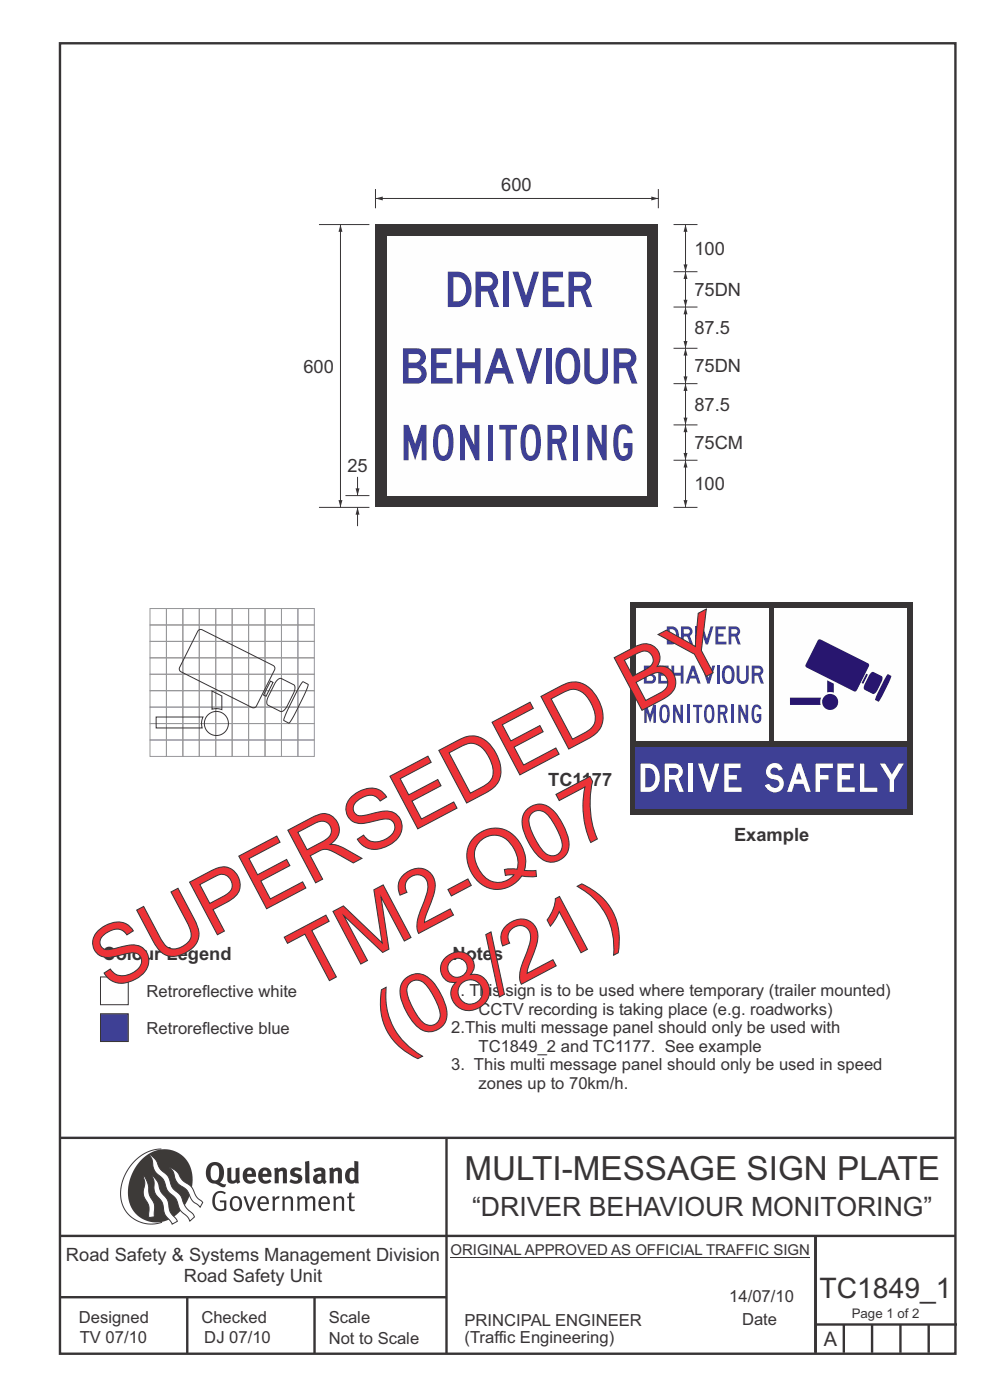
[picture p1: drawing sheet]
<svg xmlns="http://www.w3.org/2000/svg" width="210mm" height="297mm" viewBox="0 0 210 297" stroke-linecap="round" stroke-linejoin="round" font-family="sans-serif">
<g fill="none" stroke="#373435" stroke-width=".51">
<path d="M12.7 9.2h190v278h-190zM12.7 241.4h190M94.7 241.4v45.8M12.7 275.2h82M12.7 262.2h190.1M39.7 275.2v12M66.7 275.2v12M173 262.1v24.9M173 281h30M179 281v6M185 281v6M191 281v6"/>
<path d="M197 281v6"/>
</g>
<path d="M95.5 266.7h76.3" fill="none" stroke="#373435" stroke-width=".21"/>
<path d="M21.3 207.3h5.9v5.8h-5.9z" fill-rule="evenodd" fill="#fefefe" stroke="#373435" stroke-width=".21"/>
<path d="M21.3 215.1h5.9v5.9h-5.9z" fill-rule="evenodd" fill="#3e4095" stroke="#373435" stroke-width=".21"/>
<path d="M34.2 243.8a9.5 9.5 0 0 0-8.6 10.4 6.5 6.5 0 0 0 8.8 5.1" fill="none" stroke="#3d3a38" stroke-width=".21"/>
<path d="M30.1 245.9a6.1 6.1 0 0 1 7.3-1.6 6.1 6.1 0 0 1 3.4 6.7 8.8 8.8 0 0 1-7.1 8.3 6.1 6.1 0 0 1-6.5-7.5 10.5 10.5 0 0 1 2.9-5.9z" fill-rule="evenodd" fill="#3d3a38"/>
<g fill="#fefefe" stroke="#3d3a38" stroke-width=".21">
<path d="M30.4 249.4l.3 .3 .6 1.2 .4 2.5 1 2 .1 2.7-1.2 .2v-2.5l-1-1.8-.2-.7 .3-2.4z" fill-rule="evenodd"/>
<path d="M36 247.7l.5 .2 .9 .6 1.3 1.8 2 1.5 1 2.1 1.3 1.2-.5 1-1.7-1.4-1.2-2.3-1.9-1.4-.6-.9-.4-1.5z" fill-rule="evenodd"/>
<path d="M31.7 244.9l.3 .2 .9 .8 1.1 2 1.6 1.6 1 2.4 1.6 1.6 1.2 2.6 1.6 1.6 .2 .5-.9 .9-.5-.9-1.6-1.5-1-2.5-1.7-1.6-.9-2.4-1.7-1.7-.4-1-.3-1.5z" fill-rule="evenodd"/>
<path d="M32.2 249.4l.5 .4 .7 .9 .7 2.1 1.5 1.9 .5 2.4 1.5 1.8v.2l-1.1 .6-1.6-2.1-.5-2.6-1.5-1.9-.2-.9v-1.7z" fill-rule="evenodd"/>
</g>
<g fill="#373435">
<path d="M45.6 253.1l.5-.3 .7-.2 .6 .1 .5 .4-.2 .3-.9-.4-.8 .3-.3 .6-.1 1.1 .1 .7 .3 .5 .5 .3h.6l.4-.1v-1.3h-.8l-.1-.4h1.4v1.9l-.7 .3h-.8l-.6-.2-.5-.5-.3-.7-.1-1 .2-.8z" fill-rule="evenodd"/>
<path d="M49.5 254.3l.7-.1 .5 .4 .1 1.3-.2 .4-.3 .2h-.5l-.4-.4-.1-1zM49.2 254.1l-.5 1.1 .3 1.1 .7 .6 1-.1 .4-.4 .2-.6v-.7l-.2-.7-.3-.4-.5-.2h-.6z" fill-rule="evenodd"/>
<path d="M51.6 253.9l.5-.1 .9 2.6 .8-2.6h.5l-1.1 3.1h-.5z" fill-rule="evenodd"/>
<path d="M55.4 254.3l.4-.2 .4 .1 .3 .3v.6h-1.3zM55.1 254.1l-.5 .9v.8l.3 .6 .4 .4 .5 .1 1.1-.3h.1l-.2-.4-.6 .3-.7-.1-.2-.3-.1-.5v-.2h1.8l-.2-1.2-.8-.4h-.5z" fill-rule="evenodd"/>
<path d="M57.7 253.9l.5-.1 .1 .4 .5-.4h.5l-.2 .5h-.4l-.3 .4-.1 2.2h-.5z" fill-rule="evenodd"/>
<path d="M59.8 253.9l.5-.1a.24 .24 0 0 0 .1 .4 .24 .24 0 0 0 .3-.3l.8-.1 .6 .4 .1 2.7h-.5v-2.4l-.2-.2-.3-.1-.8 .4v2.3h-.5z" fill-rule="evenodd"/>
<path d="M63 253.9l.5-.1a.24 .24 0 0 0 .1 .3 .24 .24 0 0 0 .3-.2l.6-.1 .5 .2a.23 .23 0 0 0 .2 .2 .23 .23 0 0 0 .2-.2l.8-.2 .6 .4 .1 2.7h-.5v-2.4l-.1-.2-.3-.1-.8 .4v2.3h-.5v-2.4l-.1-.2-.3-.1-.8 .4v2.3h-.4z" fill-rule="evenodd"/>
<path d="M68.4 254.3l.4-.2 .4 .2 .3 .8h-1.4zM68 254.1l-.4 .9v.8l.2 .6 .4 .4 .5 .1 1-.2 .2-.1-.2-.4-.6 .3-.7-.1-.3-.4v-.6h1.9l-.2-1.1-.4-.4-.5-.1h-.5z" fill-rule="evenodd"/>
<path d="M70.7 253.9l.4-.1a.24 .24 0 0 0 .2 .4 .24 .24 0 0 0 .3-.3l.8-.1 .5 .4 .1 2.7h-.5v-2.4l-.1-.2-.3-.1-.9 .4v2.3h-.4z" fill-rule="evenodd"/>
<path d="M74.1 253.1l.5-.1-.1 .8h.8l-.2 .4h-.6v2.2l.2 .2 .5-.1 .1 .3-.3 .1h-.6l-.3-.4-.1-2.3h-.4v-.4h.4z" fill-rule="evenodd"/>
<path d="M45 247.4l.4-.2h.4l.6 .6v1.8l-.2 .5-.3 .3-.7-.1-.4-.5-.1-1.5zM44.3 247l-.4 .6-.2 .9v1l.4 .8 .6 .6 1.1 .2 1.5 .8 .5-.1 .2-.6h-.6l-.8-.4 .7-.9 .2-1.5a1.91 1.91 0 0 0-1.1-1.7 1.91 1.91 0 0 0-2.1 .3z" fill-rule="evenodd"/>
<path d="M48.2 247.8l.9-.1v2.4l.1 .3 .3 .1 .5-.3v-2.4l.8-.1v2.6l.2 .5-.7 .3a.39 .39 0 0 0-.7 0l-.8-.1-.5-.4z" fill-rule="evenodd"/>
<path d="M52.6 248.4l.3-.1 .3 .1 .2 .6h-1zM51.9 248.1l-.3 .4-.1 .8 .1 .7 .3 .7 .5 .3 .6 .1 .7-.1 .6-.3-.4-.5-.4 .2-.5 .1-.4-.2-.2-.4v-.2h1.9l-.1-1.1-.3-.6-1-.3-.5 .1z" fill-rule="evenodd"/>
<path d="M55.9 248.4l.3-.1 .3 .1 .2 .6h-1zM55.2 248.1l-.3 .5-.1 .8 .1 .7 .3 .6 .5 .3 .6 .1 .7-.1 .6-.3-.4-.5-.5 .2h-.6l-.4-.5v-.2h1.9l-.1-1-.3-.7-.5-.2-.5-.1-.5 .1z" fill-rule="evenodd"/>
<path d="M58.1 247.9l.8-.2 .1 .4 1-.4 .7 .3 .2 .5v2.5h-.9v-2.2l-.2-.4-.7 .3v2.3h-.8z" fill-rule="evenodd"/>
<path d="M61.8 248l.9-.3 1.3 .3-.3 .5-.8-.2-.4 .3 .1 .2 1 .4 .4 .4 .1 .8-.5 .5-1 .2-1.2-.3 .3-.7 1.1 .4 .2-.1 .2-.2-.1-.4-1-.2-.4-.3-.2-.7z" fill-rule="evenodd"/>
<path d="M67.4 249.7l.8-.1-.1 .7-.3 .2h-.3l-.2-.4zM66.5 248.1l.3 .7 .8-.4 .5 .2a.35 .35 0 0 1 0 .4 .35 .35 0 0 1-.5 0l-1 .4-.2 1 .2 .4 .3 .2 1.1 .1a.49 .49 0 0 1 .9 .1l.4-.5-.3-.4v-1.8l-.2-.5-.4-.3h-.6z" fill-rule="evenodd"/>
<path d="M69.8 247.9l.8-.2 .1 .4 1-.4 .7 .3 .1 .5v2.5h-.8v-2.3l-.3-.3-.6 .3v2.3h-.9z" fill-rule="evenodd"/>
<path d="M74.4 248.5l.4-.1 .4 .2v1.6l-.4 .2-.4-.1-.2-.3v-1zM75.2 246.3v1.3a.19 .19 0 0 1-.1 .3 .19 .19 0 0 1-.3-.2l-.8 .1-.5 .6-.3 .9 .1 1 .3 .5 .6 .3h.6l.5-.3 .1 .2h.7l-.1-4.6z" fill-rule="evenodd"/>
<path d="M64.7 246.5l.9-.2 .1 4.7h-.8l-.1-.3z" fill-rule="evenodd"/>
</g>
<path d="M145.4 90.1v7.5" fill="none" stroke="#373435" stroke-width=".21"/>
<g fill="#373435">
<path d="M145 96.1h.8l-.4 1.5z"/>
<path d="M145.4 90.1l.4 1.6h-.8z"/>
</g>
<path d="M145.4 57.6v7.5" fill="none" stroke="#373435" stroke-width=".21"/>
<g fill="#373435">
<path d="M145 63.6h.8l-.4 1.5z"/>
<path d="M145.4 57.6l.4 1.6h-.8z"/>
</g>
<path d="M145.4 81.4v8.7" fill="none" stroke="#373435" stroke-width=".21"/>
<g fill="#373435">
<path d="M145 88.6h.8l-.4 1.5z"/>
<path d="M145.4 81.4l.4 1.5h-.8z"/>
</g>
<path d="M145.4 97.6v10" fill="none" stroke="#373435" stroke-width=".21"/>
<g fill="#373435">
<path d="M145 106.1h.8l-.4 1.5z"/>
<path d="M145.4 97.6l.4 1.6h-.8z"/>
</g>
<path d="M79.6 42.1h60.1" fill="none" stroke="#373435" stroke-width=".21"/>
<g fill="#373435">
<path d="M138.2 41.7l1.5 .4-1.5 .4z"/>
<path d="M79.6 42.1l1.6-.4v.8z"/>
<path d="M79.6 47.6h60v60h-60z" fill-rule="evenodd"/>
</g>
<path d="M82.1 50.1h55v55h-55z" fill-rule="evenodd" fill="#fefefe"/>
<g fill="#3e4095">
<path d="M85.6 90.1h1.1l1.4 4.1 1.2-4.1h1.2v7.5h-1.1v-4.2l-1.3 4.2-1.4-4.2v4.2h-1.1z"/>
<path d="M97.6 90.1h1l2 4.4v-4.4h1.1v7.5h-.9l-2.2-4.9v4.9h-1z"/>
<path d="M103.6 90.1h1.1v7.5h-1.1z"/>
<path d="M105.9 90.1h3.8v1h-1.4v6.5h-1.1v-6.5h-1.3z"/>
<path d="M121.6 90.1h1.1v7.5h-1.1z"/>
<path d="M124.6 90.1h1l2 4.4v-4.4h1.1v7.5h-.8l-2.3-4.9v4.9h-1z"/>
<path d="M131 90.5a1.94 1.94 0 0 1 2-.3 1.94 1.94 0 0 1 1.2 1.7h-1.1a.85 .85 0 0 0-.7-.8 .85 .85 0 0 0-1 .6 7.7 7.7 0 0 0 .2 4.8 .91 .91 0 0 0 1 .2 .91 .91 0 0 0 .6-.8v-.8h-.9v-1.1h1.9v1.5a1.95 1.95 0 0 1-1.7 2.3 1.95 1.95 0 0 1-2.2-1.8 8.6 8.6 0 0 1 .4-5.1z"/>
<path d="M92.7 90.5a7 7 0 0 0 0 6.7 1.88 1.88 0 0 0 3.2-.9 7.7 7.7 0 0 0-.4-5.6 1.85 1.85 0 0 0-2.8-.2zM93.4 91.4a.82 .82 0 0 1 .9-.3 .82 .82 0 0 1 .6 .6l.3 2.2a3.4 3.4 0 0 1-.8 2.7 1 1 0 0 1-1.3-1 8 8 0 0 1 .3-4.2z"/>
<path d="M111.3 90.5a7 7 0 0 0 0 6.7 1.88 1.88 0 0 0 3.1-.9 7.7 7.7 0 0 0-.3-5.6 1.85 1.85 0 0 0-2.8-.2zM112 91.4a.82 .82 0 0 1 .8-.3 .82 .82 0 0 1 .6 .6l.3 2.2a3.4 3.4 0 0 1-.8 2.7 1 1 0 0 1-1.3-1 8 8 0 0 1 .4-4.2z"/>
<path d="M116.1 90.1v7.5h1.1v-3.4h.9l1 3.4h1.1l-1-3.6a2.08 2.08 0 0 0 1-2.1 2.08 2.08 0 0 0-1.6-1.8zM117.2 91.2h1.3a.98 .98 0 0 1 .5 1.6l-.3 .2-1.5 .1z"/>
</g>
<path d="M79.6 40.1v4.1M139.6 40.1v4.1M142.9 97.6h5.1M142.9 107.6h5.1" fill="none" stroke="#373435" stroke-width=".21"/>
<g fill="#3e4095">
<path d="M106.7 57.6h1.2v7.5h-1.2z"/>
<path d="M108.7 57.6h1.2l1.7 5.1 1.6-5.1h1.1l-2.2 7.5h-1z"/>
<path d="M115.1 57.6h4.3v1.2h-3.1v1.9h2.2v1.2h-2.2v2.1h3.4v1.1h-4.6z"/>
<path d="M95 57.6v7.5a4.8 4.8 0 0 0 3.5-.4 4.5 4.5 0 0 0 0-6.7 5.2 5.2 0 0 0-3.5-.4zM96.2 58.8a2.15 2.15 0 0 1 2.7 2.3 2.29 2.29 0 0 1-2.7 2.8z"/>
<path d="M102 58.8h1.6a.92 .92 0 0 1 .9 .9 .92 .92 0 0 1-.9 .9h-1.6zM100.9 57.6v7.5h1.1v-3.2h1.5l1.2 3.2h1.2l-1.3-3.5a2.1 2.1 0 0 0 1-2.3 2.1 2.1 0 0 0-1.9-1.7z"/>
<path d="M121.7 58.8h1.6a.92 .92 0 0 1 1 .9 .92 .92 0 0 1-.9 .9h-1.7zM120.6 57.6v7.5h1.1v-3.2h1.5l1.2 3.2h1.2l-1.3-3.5a2.1 2.1 0 0 0 1.1-2.3 2.1 2.1 0 0 0-2-1.7z"/>
</g>
<path d="M142.9 57.6h5.1M142.9 47.6h5.1M145.4 47.6v10M142.9 81.4h5.1" fill="none" stroke="#373435" stroke-width=".21"/>
<g fill="#373435">
<path d="M145 56.1h.8l-.4 1.5z"/>
<path d="M145.4 47.6l.4 1.6h-.8z"/>
</g>
<path d="M75.8 101.2v3.9" fill="none" stroke="#373435" stroke-width=".21"/>
<path d="M75.4 103.6h.9l-.5 1.5z" fill="#373435"/>
<path d="M75.8 107.6v4" fill="none" stroke="#373435" stroke-width=".21"/>
<path d="M75.8 107.6l.5 1.6h-.9z" fill="#373435"/>
<path d="M67.7 47.6h10.7M72.2 47.6v60M67.7 107.6h10.7M73.3 105.1h5.1" fill="none" stroke="#373435" stroke-width=".21"/>
<g fill="#373435">
<path d="M71.8 106.1h.8l-.4 1.5z"/>
<path d="M72.2 47.6l.4 1.6h-.8z"/>
</g>
<path d="M142.9 90.1h5.1" fill="none" stroke="#373435" stroke-width=".21"/>
<g fill="#3e4095">
<path d="M91.4 73.9h4.3v1.2h-3.1v1.8h2.2v1.2h-2.2v2.1h3.4v1.2h-4.6z"/>
<path d="M96.9 73.9h1.1v3h2.8v-3h1.1v7.5h-1.1v-3.3h-2.8v3.3h-1.1z"/>
<path d="M109.4 73.9h1.2l1.7 5.1 1.5-5.1h1.2l-2.3 7.5h-.9z"/>
<path d="M115.8 73.9h1.2v7.5h-1.2z"/>
<path d="M123.9 73.9h1.2v5.2a1.36 1.36 0 0 0 1.3 1.2 1.36 1.36 0 0 0 1.4-1.2v-5.2h1.2v5.1a2.52 2.52 0 0 1-2.5 2.5 2.52 2.52 0 0 1-2.6-2.4z"/>
<path d="M85.5 73.9v7.5h3a2.04 2.04 0 0 0 2-1.6 2.04 2.04 0 0 0-1.2-2.3 1.89 1.89 0 0 0 1-2.1 1.89 1.89 0 0 0-1.8-1.5zM86.7 75.1h1.8a.77 .77 0 0 1 .7 .6 .77 .77 0 0 1-.3 .8l-.5 .4h-1.7zM86.7 78.1h1.5a1.07 1.07 0 0 1 1.2 .8 1.07 1.07 0 0 1-.7 1.3h-2z"/>
<path d="M105.3 73.9h1.1l2.6 7.5h-1.2l-.7-2.1h-2.4l-.7 2.1h-1.3zM105.8 75.9l-.7 2.2h1.5z"/>
<path d="M118.8 74.3a6.1 6.1 0 0 0-.7 5.5 2.5 2.5 0 0 0 2.9 1.7 2.5 2.5 0 0 0 2-2.6 5 5 0 0 0-1.2-4.8 2.48 2.48 0 0 0-3 .2zM119.6 75.3a1.27 1.27 0 0 1 1.3-.3 1.27 1.27 0 0 1 .8 1.1 5.1 5.1 0 0 1-.4 3.9 1.28 1.28 0 0 1-1.3 .3 1.28 1.28 0 0 1-.8-1.2 4.8 4.8 0 0 1 .4-3.8z"/>
<path d="M131.3 75.1h1.6a.92 .92 0 0 1 1 .9 .92 .92 0 0 1-.9 .9h-1.7zM130.2 73.9v7.5h1.1v-3.3h1.5l1.2 3.3h1.2l-1.3-3.5a2.1 2.1 0 0 0 1-2.4 2.1 2.1 0 0 0-1.9-1.6z"/>
</g>
<path d="M142.9 65.1h5.1M145.4 65.1v8.8" fill="none" stroke="#373435" stroke-width=".21"/>
<g fill="#373435">
<path d="M145 72.3h.8l-.4 1.6z"/>
<path d="M145.4 65.1l.4 1.6h-.8z"/>
</g>
<path d="M142.9 73.9h5.1M145.4 73.9v7.5" fill="none" stroke="#373435" stroke-width=".21"/>
<g fill="#373435">
<path d="M145 79.8h.8l-.4 1.6z"/>
<path d="M145.4 73.9l.4 1.5h-.8z"/>
<path d="M133.6 127.8h60v45h-60z" fill-rule="evenodd"/>
<path d="M163 127.8h1.3v30h-1.3z" fill-rule="evenodd"/>
</g>
<g fill="#fefefe">
<path d="M164.3 129.1h28.1v28.1h-28.1z" fill-rule="evenodd"/>
<path d="M134.9 129h28.1v28.2h-28.1z" fill-rule="evenodd"/>
</g>
<g fill="#3e4095">
<path d="M136.6 149.5h.6l.7 2.1 .7-2.1h.5v3.9h-.5v-2.2l-.7 2.2-.7-2.2v2.2h-.6z"/>
<path d="M142.8 149.5h.5l1 2.2v-2.2h.6v3.9h-.5l-1.1-2.6v2.6h-.5z"/>
<path d="M145.9 149.5h.5v3.9h-.5z"/>
<path d="M147 149.5h2v.5h-.7v3.4h-.6v-3.4h-.7z"/>
<path d="M155.1 149.5h.5v3.9h-.5z"/>
<path d="M156.6 149.5h.5l1 2.2v-2.2h.6v3.9h-.4l-1.2-2.6v2.6h-.5z"/>
<path d="M159.9 149.6a1 1 0 0 1 1.6 .8h-.5l-.1-.2a.44 .44 0 0 0-.6-.1l-.3 .7v.8a1.03 1.03 0 0 0 .5 1.3l.3-.1 .2-.3v-.5h-.5v-.5h1v.7a1.04 1.04 0 0 1-1.1 1.2 1.04 1.04 0 0 1-.9-1.2 3.2 3.2 0 0 1 .4-2.6z"/>
<path d="M147.5 132.9h.6v3.8h-.6z"/>
<path d="M148.5 132.9h.6l.8 2.6 .8-2.6h.6l-1.1 3.8h-.5z"/>
<path d="M151.8 132.9h2.2v.6h-1.6v.9h1.1v.6h-1.1v1.1h1.7v.6h-2.3z"/>
<path d="M139.6 141.2h2.2v.6h-1.6v1h1.1v.6h-1.1v1h1.8v.6h-2.4z"/>
<path d="M142.4 141.2h.6v1.5h1.4v-1.5h.6v3.8h-.6v-1.6h-1.4v1.6h-.6z"/>
<path d="M148.8 141.2h.6l.9 2.6 .8-2.6h.6l-1.2 3.8h-.5z"/>
<path d="M152.1 141.2h.6v3.8h-.6z"/>
<path d="M156.3 141.2h.6v2.7a.69 .69 0 0 0 .6 .6 .69 .69 0 0 0 .7-.6v-2.7h.6v2.6a1.29 1.29 0 0 1-1.2 1.3 1.29 1.29 0 0 1-1.3-1.2z"/>
<path d="M140.3 149.7a3.4 3.4 0 0 0 0 3.5 .98 .98 0 0 0 1.6-.7 3.1 3.1 0 0 0-.4-2.9 1 1 0 0 0-1.2 .1zM140.8 150h.2a.8 .8 0 0 1 .5 .9v.5a1.29 1.29 0 0 1-.5 1.5 1.65 1.65 0 0 1-.6-2z"/>
<path d="M149.8 149.7a3.4 3.4 0 0 0 0 3.5 .98 .98 0 0 0 1.6-.7 3.1 3.1 0 0 0-.4-2.9 1 1 0 0 0-1.2 .1zM150.2 150h.2a.8 .8 0 0 1 .6 .9v.5a1.29 1.29 0 0 1-.6 1.5 1.65 1.65 0 0 1-.5-2z"/>
<path d="M152.3 149.5v3.9h.5v-1.8h.5l.5 1.8h.6l-.6-1.9a1.07 1.07 0 0 0 .6-1.1 1.07 1.07 0 0 0-.9-.9zM152.8 150.1h.9l.1 .4-.2 .5h-.8z"/>
<path d="M141.4 132.9v3.8a2.02 2.02 0 0 0 2.2-.6 2.18 2.18 0 0 0-.7-3.2zM142.1 133.5a1.33 1.33 0 0 1 1.3 .7 1.33 1.33 0 0 1-.2 1.4 1.01 1.01 0 0 1-1.1 .5z"/>
<path d="M145 133.5h.8a.47 .47 0 0 1 .5 .4 .47 .47 0 0 1-.4 .5h-.9zM144.4 132.9v3.8h.6v-1.7h.8l.6 1.7h.6l-.7-1.8a1.08 1.08 0 0 0 .6-1.2 1.08 1.08 0 0 0-1-.8z"/>
<path d="M155.1 133.5h.8a.47 .47 0 0 1 .5 .4 .47 .47 0 0 1-.4 .5h-.9zM154.5 132.9v3.8h.6v-1.7h.8l.6 1.7h.6l-.7-1.8a1.08 1.08 0 0 0 .6-1.2 1.08 1.08 0 0 0-1-.8z"/>
<path d="M136.6 141.2v3.8h1.5a1.05 1.05 0 0 0 1-.8 1.05 1.05 0 0 0-.6-1.2 .97 .97 0 0 0 .5-1 .97 .97 0 0 0-.9-.8zM137.2 141.8h.9a.47 .47 0 0 1 .4 .6 .47 .47 0 0 1-.6 .3h-.7zM137.2 143.4h.8a.55 .55 0 0 1 .6 .4 .55 .55 0 0 1-.4 .6h-1z"/>
<path d="M146.7 141.2h.6l1.3 3.8h-.6l-.4-1h-1.2l-.3 1h-.7zM147 142.2l-.4 1.2h.8z"/>
<path d="M153.7 141.3a2.66 2.66 0 0 0 .2 3.7 1.35 1.35 0 0 0 1.9-1.5 1.89 1.89 0 0 0-1.3-2.4zM154.1 141.9a.71 .71 0 0 1 .8 0 .71 .71 0 0 1 .3 .7v.5a.94 .94 0 0 1-1 1.3 2.24 2.24 0 0 1-.1-2.5z"/>
<path d="M160 141.8h.9a.47 .47 0 0 1 .4 .5 .47 .47 0 0 1-.4 .4h-.9zM159.5 141.2v3.8h.5v-1.6h.8l.6 1.6h.6l-.7-1.8a1.08 1.08 0 0 0 .6-1.2 1.08 1.08 0 0 0-1-.8z"/>
</g>
<g fill="#28166f">
<path d="M175.5 144.3l1.4 .7v2l-.8-.2-.6 .1z" fill-rule="evenodd"/>
<path d="M167.6 148h6.6l-.2 .7 .1 .8h-6.5z" fill-rule="evenodd"/>
<path d="M173.5 135.8l.6-.1 10.2 5.1v.5l-2.7 5.3-.5 .1-10.2-5.2v-.5z" fill-rule="evenodd"/>
<path d="M184.7 142.8l.6-.3 1.8 1 .1 .2-.1 .8-1 2-.4 .5-.4 .2-1.9-.9-.2-.3 .2-.8z" fill-rule="evenodd"/>
<path d="M188.3 143l.8 .4-.1 .3-1.8 3.8-.9 1.4-.7-.4 .1-.3 1.7-3.6z" fill-rule="evenodd"/>
<path d="M183.7 142.9l.4 .2-1 2-.3-.2z" fill-rule="evenodd"/>
<circle cx="176.1" cy="148.9" r="1.7"/>
</g>
<path d="M134.9 158.4h57.5v13.2h-57.5z" fill-rule="evenodd" fill="#3e4095"/>
<g fill="#fefefe">
<path d="M146.1 162h.9v6h-.9z"/>
<path d="M148.1 162h1l1.3 4.1 1.3-4.1h.9l-1.8 6h-.8z"/>
<path d="M153.6 162h3.5v1h-2.5v1.4h1.7v1h-1.7v1.7h2.7v.9h-3.7z"/>
<path d="M163.1 162.4a1.78 1.78 0 0 1 3 .8l-.9 .3a.84 .84 0 0 0-1.3-.6 .84 .84 0 0 0-.1 1.4 2.04 2.04 0 0 1 2.3 2.6 2.11 2.11 0 0 1-2 1.2 2.11 2.11 0 0 1-1.9-1.5l.9-.3a1.09 1.09 0 0 0 1.2 .9 1.09 1.09 0 0 0 1-1.2l-.3-.4-.4-.2a1.77 1.77 0 0 1-2-2.4z"/>
<path d="M173 162h3.7v.9h-2.7v1.5h1.7v1h-1.7v2.6h-1z"/>
<path d="M177.6 162h3.5v1h-2.5v1.4h1.7v1h-1.7v1.7h2.7v.9h-3.7z"/>
<path d="M182.4 162h.9v5.1h2.8v.9h-3.7z"/>
<path d="M186.6 162h1.2l1.4 2.3 1.4-2.3h1.1l-2 3.4v2.6h-1v-2.6z"/>
<path d="M135.9 162v6a3.9 3.9 0 0 0 2.8-.4 3.5 3.5 0 0 0-.3-5.5zM136.9 162.9a1.92 1.92 0 0 1 2.1 2.5 1.68 1.68 0 0 1-2.1 1.6z"/>
<path d="M141.9 162.9h1.3a.74 .74 0 0 1 .7 .7 .74 .74 0 0 1-.7 .8h-1.3zM141 162v6h.9v-2.6h1.2l.9 2.6h1l-1-2.8a1.68 1.68 0 0 0 .8-1.9 1.68 1.68 0 0 0-1.6-1.3z"/>
<path d="M169 162h.9l2.1 6h-1l-.6-1.7h-1.9l-.5 1.7h-1zM169.4 163.6l-.6 1.8h1.3z"/>
</g>
<g fill="none" stroke="#96989a" stroke-width=".21">
<path d="M31.8 129.1h3.5v3.5h-3.5zM31.8 132.6h3.5v3.5h-3.5zM31.8 136.1h3.5v3.5h-3.5zM31.8 139.6h3.5v3.4h-3.5zM35.3 129.1h3.5v3.5h-3.5zM35.3 132.6h3.5v3.5h-3.5zM35.3 136.1h3.5v3.5h-3.5zM35.3 139.6h3.5v3.4h-3.5zM38.8 129.1h3.5v3.5h-3.5zM38.8 132.6h3.5v3.5h-3.5zM38.8 136.1h3.5v3.5h-3.5zM38.8 139.6h3.5v3.4h-3.5z"/>
<path d="M42.3 129.1h3.5v3.5h-3.5zM42.3 132.6h3.5v3.5h-3.5zM42.3 136.1h3.5v3.5h-3.5zM42.3 139.6h3.5v3.4h-3.5zM45.8 129.1h3.4v3.5h-3.4zM45.8 132.6h3.4v3.5h-3.4zM45.8 136.1h3.4v3.5h-3.4zM45.8 139.6h3.4v3.4h-3.4zM49.2 129.1h3.5v3.5h-3.5zM49.2 132.6h3.5v3.5h-3.5zM49.2 136.1h3.5v3.5h-3.5zM49.2 139.6h3.5v3.4h-3.5z"/>
<path d="M52.7 129.1h3.5v3.5h-3.5zM52.7 132.6h3.5v3.5h-3.5zM52.7 136.1h3.5v3.5h-3.5zM52.7 139.6h3.5v3.4h-3.5zM56.2 129.1h3.5v3.5h-3.5zM56.2 132.6h3.5v3.5h-3.5zM56.2 136.1h3.5v3.5h-3.5zM56.2 139.6h3.5v3.4h-3.5zM59.7 129.1h3.5v3.5h-3.5zM59.7 132.6h3.5v3.5h-3.5zM59.7 136.1h3.5v3.5h-3.5zM59.7 139.6h3.5v3.4h-3.5z"/>
<path d="M63.2 129.1h3.5v3.5h-3.5zM63.2 132.6h3.5v3.5h-3.5zM63.2 136.1h3.5v3.5h-3.5zM63.2 139.6h3.5v3.4h-3.5zM31.8 143h3.5v3.5h-3.5zM31.8 146.5h3.5v3.5h-3.5zM31.8 150h3.5v3.5h-3.5zM31.8 153.5h3.5v3.5h-3.5zM31.8 157h3.5v3.5h-3.5zM35.3 143h3.5v3.5h-3.5zM35.3 146.5h3.5v3.5h-3.5zM35.3 150h3.5v3.5h-3.5z"/>
<path d="M35.3 153.5h3.5v3.5h-3.5zM35.3 157h3.5v3.5h-3.5zM38.8 143h3.5v3.5h-3.5zM38.8 146.5h3.5v3.5h-3.5zM38.8 150h3.5v3.5h-3.5zM38.8 153.5h3.5v3.5h-3.5zM38.8 157h3.5v3.5h-3.5zM42.3 143h3.5v3.5h-3.5zM42.3 146.5h3.5v3.5h-3.5zM42.3 150h3.5v3.5h-3.5zM42.3 153.5h3.5v3.5h-3.5zM42.3 157h3.5v3.5h-3.5z"/>
<path d="M45.8 143h3.4v3.5h-3.4zM45.8 146.5h3.4v3.5h-3.4zM45.8 150h3.4v3.5h-3.4zM45.8 153.5h3.4v3.5h-3.4zM45.8 157h3.4v3.5h-3.4zM49.2 143h3.5v3.5h-3.5zM49.2 146.5h3.5v3.5h-3.5zM49.2 150h3.5v3.5h-3.5zM49.2 153.5h3.5v3.5h-3.5zM49.2 157h3.5v3.5h-3.5zM52.7 143h3.5v3.5h-3.5zM52.7 146.5h3.5v3.5h-3.5z"/>
<path d="M52.7 150h3.5v3.5h-3.5zM52.7 153.5h3.5v3.5h-3.5zM52.7 157h3.5v3.5h-3.5zM56.2 143h3.5v3.5h-3.5zM56.2 146.5h3.5v3.5h-3.5zM56.2 150h3.5v3.5h-3.5zM56.2 153.5h3.5v3.5h-3.5zM56.2 157h3.5v3.5h-3.5zM59.7 143h3.5v3.5h-3.5zM59.7 146.5h3.5v3.5h-3.5zM59.7 150h3.5v3.5h-3.5zM59.7 153.5h3.5v3.5h-3.5z"/>
<path d="M59.7 157h3.5v3.5h-3.5zM63.2 143h3.5v3.5h-3.5zM63.2 146.5h3.5v3.5h-3.5zM63.2 150h3.5v3.5h-3.5zM63.2 153.5h3.5v3.5h-3.5zM63.2 157h3.5v3.5h-3.5z"/>
</g>
<g fill="none" stroke="#373435" stroke-width=".21">
<path d="M42.1 133.7l.3-.1h.5l15.2 7.7 .2 .4v.4l-4.1 7.9-.3 .2-.4-.1-15.3-7.8-.2-.3 .1-.4zM33.1 152.1h10l-.3 1.1 .1 1.2h-9.8zM45 146.6l2.1 1.1v2.8l-1.1-.2-1 .2zM57.4 144.5l.5 .3-1.5 2.9-.5-.3zM58.8 144.3l.5-.3 .3-.1 2.7 1.4 .3 .4-.2 1.2-1.5 3-.6 .7-.6 .4-2.8-1.4-.3-.4 .3-1.4 1.4-2.9zM64.2 144.7l1.2 .5-.1 .5-2.7 5.7-1.3 2-1.1-.6 .1-.4 2.5-5.5z"/>
<circle cx="45.9" cy="153.5" r="2.55"/>
</g>
<g font-size="17.6" fill="#ed3237">
<text x="23.3" y="210.4" transform="rotate(-28 23.3 210.4)">SUPERSEDED BY</text>
<text x="65.8" y="210.2" transform="rotate(-28 65.8 210.2)">TM2-Q07</text>
<text x="83.3" y="223.2" transform="rotate(-28 83.3 223.2)">(08/21)</text>
</g>
<text font-size="7.1" fill="#373435" x="98.5" y="250.2">MULTI-MESSAGE SIGN PLATE</text>
<text font-size="6" fill="#373435" x="173.8" y="275.4">TC1849_1</text>
<text font-size="5.6" fill="#373435" x="100.1" y="258">“DRIVER BEHAVIOUR MONITORING”</text>
<text font-size="4.2" fill="#373435" x="174.7" y="285.6">A</text>
<g font-size="3.9" fill="#373435">
<text x="106.3" y="40.6">600</text>
<text x="147.3" y="54">100</text>
<text x="147.3" y="62.8">75DN</text>
<text x="147.3" y="70.9">87.5</text>
<text x="64.4" y="79">600</text>
<text x="147.3" y="79">75DN</text>
<text x="147.3" y="87.1">87.5</text>
<text x="147.3" y="95.3">75CM</text>
<text x="73.7" y="100.2">25</text>
<text x="147.3" y="104">100</text>
<text x="116.3" y="166.7">TC1177</text>
<text x="155.7" y="178.4">Example</text>
<text x="21.7" y="203.6">Colour Legend</text>
<text x="96" y="203.6">Notes</text>
<text x="14" y="267.6">Road Safety &amp; Systems Management Division</text>
<text x="39" y="271.9">Road Safety Unit</text>
</g>
<g font-size="3.5" fill="#373435">
<text x="31.1" y="211.5">Retroreflective white</text>
<text x="95.7" y="211.3">1. This sign is to be used where temporary (trailer mounted)</text>
<text x="101.5" y="215.2">CCTV recording is taking place (e.g. roadworks)</text>
<text x="31.1" y="219.3">Retroreflective blue</text>
<text x="95.7" y="219.2">2.This multi message panel should only be used with</text>
<text x="95.7" y="227.1">3. This multi message panel should only be used in speed</text>
<text x="101.5" y="223.1">TC1849_2 and TC1177. See example</text>
<text x="101.5" y="231">zones up to 70km/h.</text>
<text x="16.7" y="280.6">Designed</text>
<text x="42.7" y="280.6">Checked</text>
<text x="69.7" y="280.6">Scale</text>
<text x="98.5" y="281.3">PRINCIPAL ENGINEER</text>
<text x="154.7" y="276.2">14/07/10</text>
<text x="157.4" y="281.2">Date</text>
<text x="16.9" y="284.8">TV 07/10</text>
<text x="43.3" y="284.9">DJ 07/10</text>
<text x="69.7" y="285.2">Not to Scale</text>
<text x="98.5" y="284.8">(Traffic Engineering)</text>
</g>
<text font-size="3.2" fill="#373435" x="95.5" y="266.3">ORIGINAL APPROVED AS OFFICIAL TRAFFIC SIGN</text>
<text font-size="2.8" fill="#373435" x="180.7" y="279.6">Page 1 of 2</text>
</svg>
